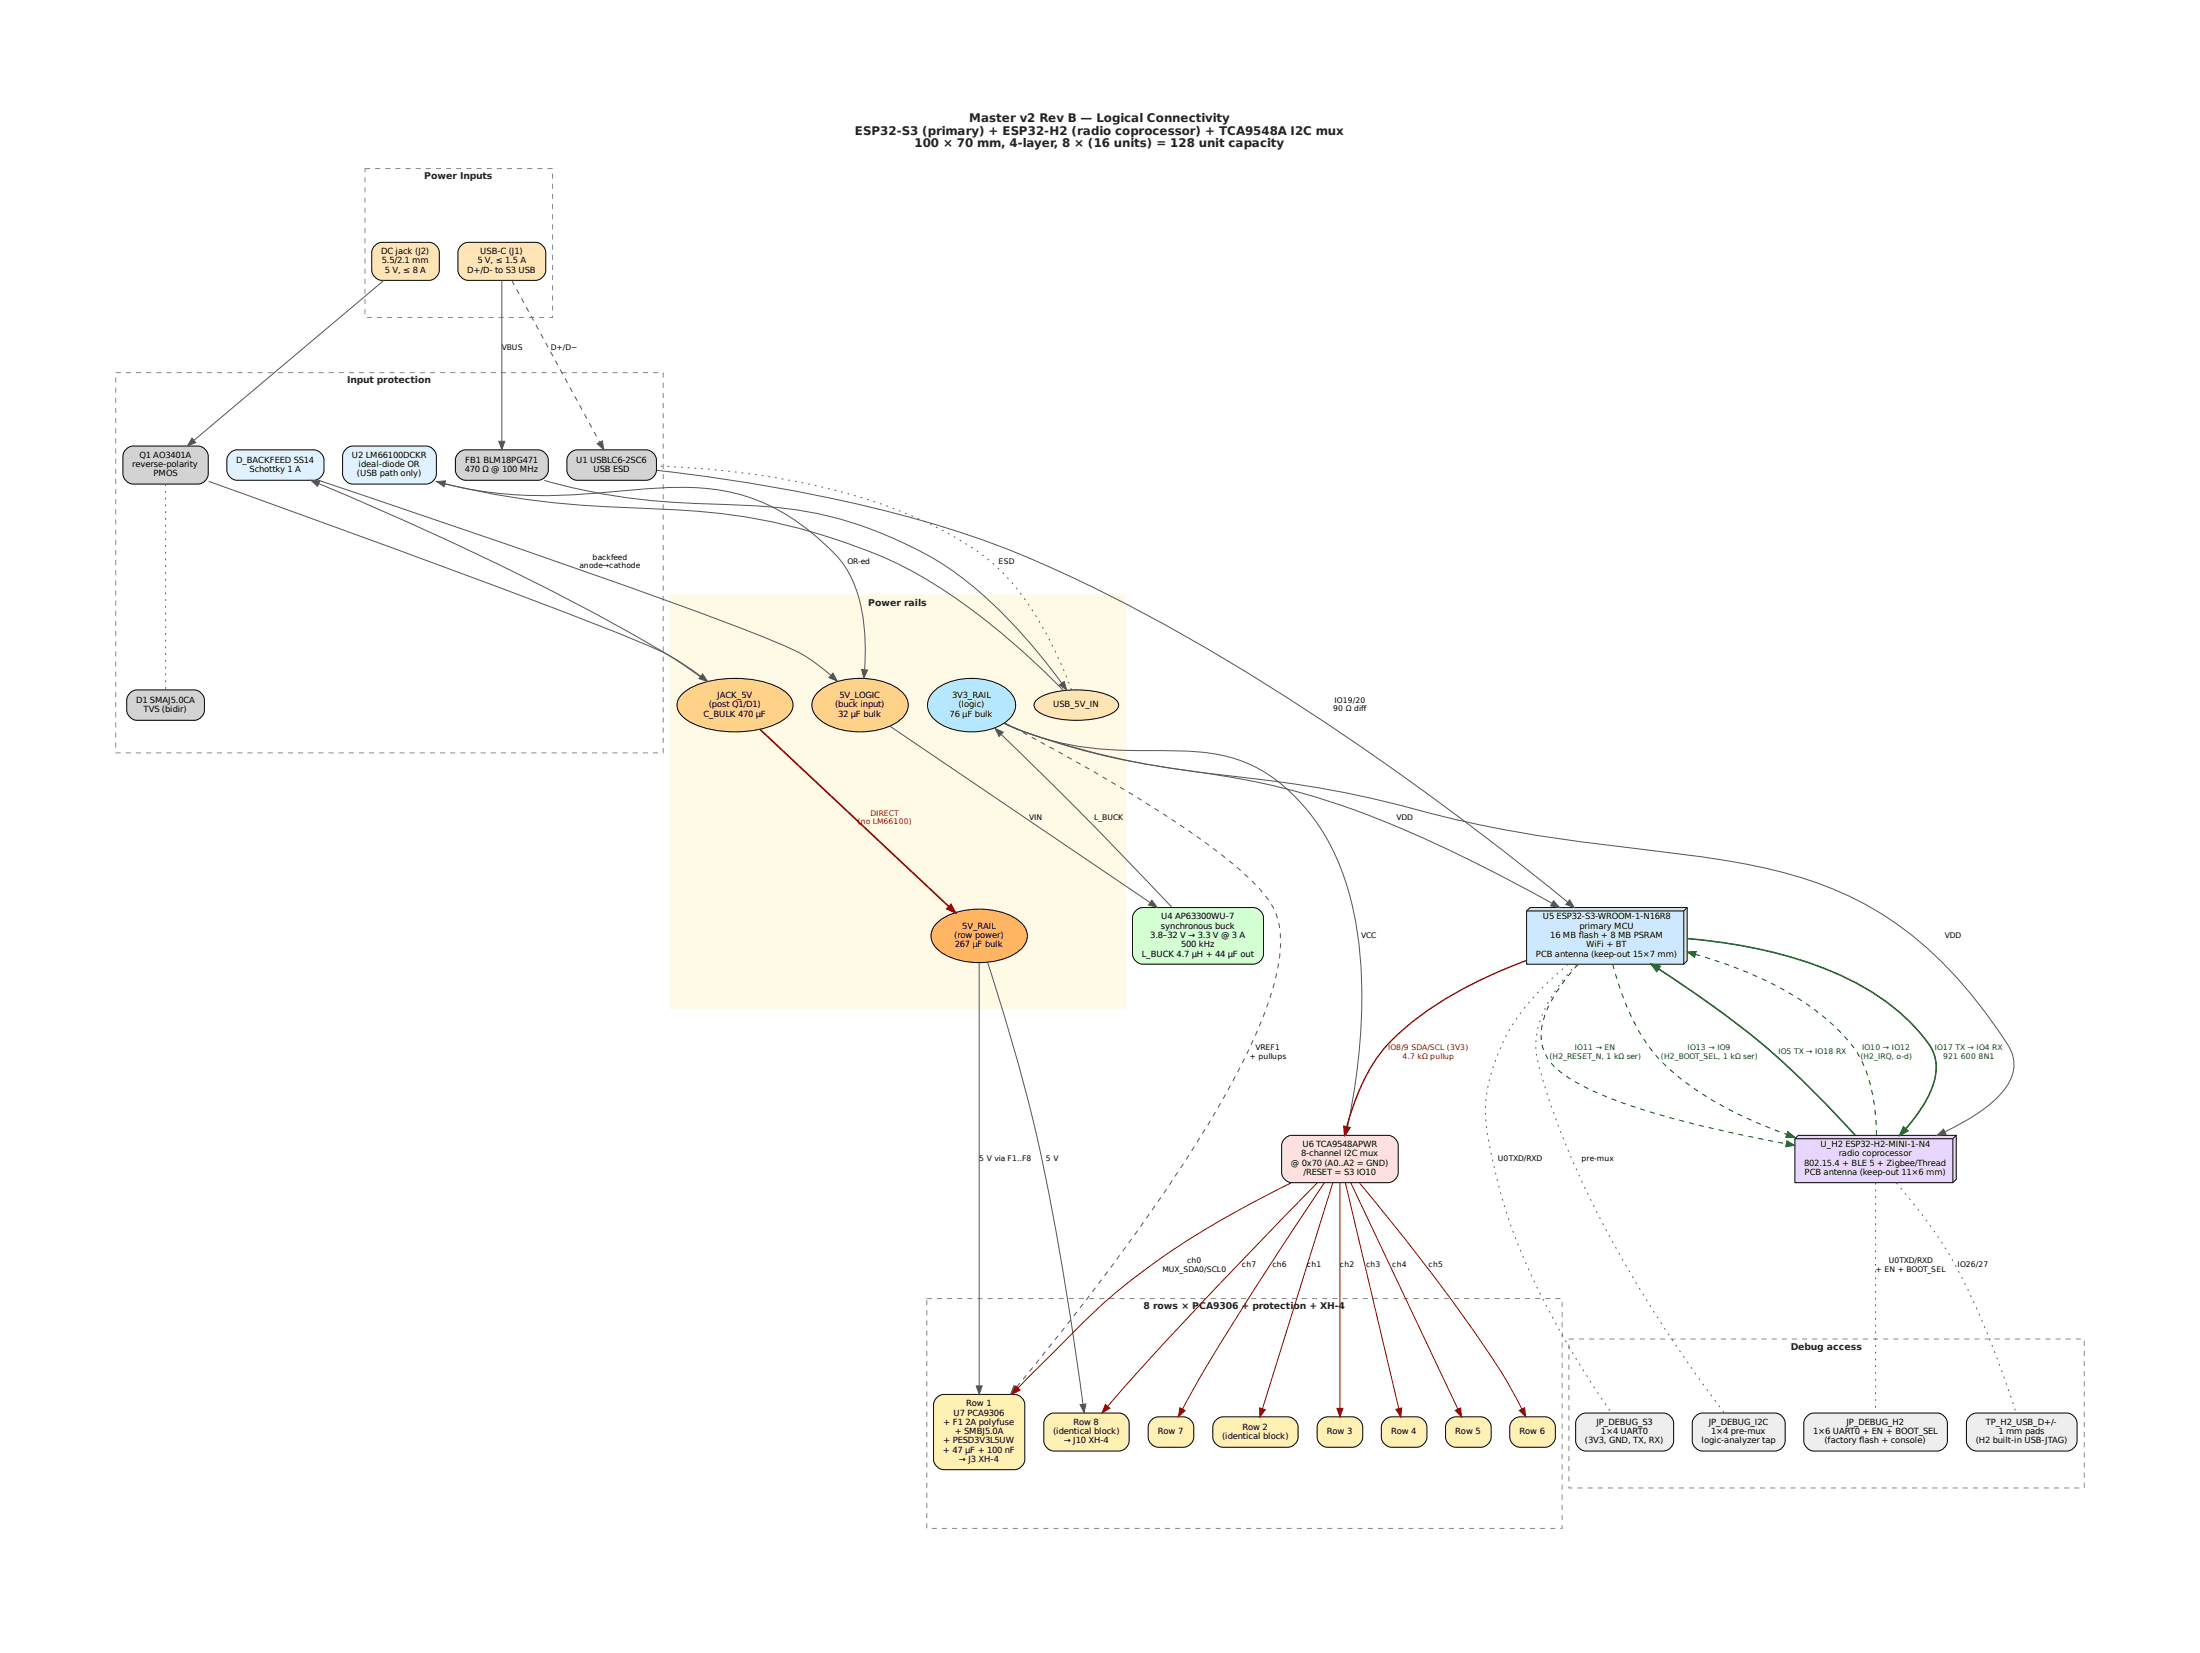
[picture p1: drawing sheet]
<svg xmlns="http://www.w3.org/2000/svg" width="356mm" height="267mm" viewBox="0 0 356 267" stroke-linecap="round" stroke-linejoin="round" font-family="sans-serif">
<g fill="#fff" stroke="#888" stroke-width=".16" stroke-dasharray=".8 .8" stroke-linecap="butt">
<path d="M59 27.2h30.3v24.1h-30.3z"/>
<path d="M18.7 60.2h88.5v61.4h-88.5z"/>
</g>
<path d="M108.3 96.1h73.6v66.9h-73.6z" fill="#fffae5" stroke="#fffae5" stroke-width=".16"/>
<g fill="#fff" stroke="#888" stroke-width=".16" stroke-dasharray=".8 .8" stroke-linecap="butt">
<path d="M149.8 209.8h102.7v37.1h-102.7z"/>
<path d="M253.6 216.3h83.3v24.1h-83.3z"/>
</g>
<path d="M74.5 39.7a1.7 1.7 0 0 1 1.5-.5h9.4a2.8 2.8 0 0 1 2.3 .5 2.02 2.02 0 0 1 .5 1.8v1.4a1.89 1.89 0 0 1-1.9 2.4h-9.5a2.81 2.81 0 0 1-2.3-.5 2.02 2.02 0 0 1-.5-1.9v-1.9a1.64 1.64 0 0 1 .5-1.3z" fill="#ffe4b5" stroke="#000" stroke-width=".16"/>
<path d="M74.1 73.2a1.67 1.67 0 0 1 1.4-.5h10.5a2.67 2.67 0 0 1 2.1 .5 3.1 3.1 0 0 1 .5 2.5 1.77 1.77 0 0 1-1.9 1.9h-10.4a2.67 2.67 0 0 1-2.2-.5 3.1 3.1 0 0 1-.5-2.5 1.67 1.67 0 0 1 .5-1.4z" fill="#d3d3d3" stroke="#000" stroke-width=".16"/>
<path d="M81.1 45.3v26" fill="none" stroke="#555" stroke-width=".16"/>
<path d="M80.6 71.3h1l-.5 1.4z" fill="#555" stroke="#555" stroke-width=".16"/>
<path d="M92.1 73.2a2.22 2.22 0 0 1 2.1-.5h9.3a2.16 2.16 0 0 1 2.4 .8 5.5 5.5 0 0 1 0 3.2 2.16 2.16 0 0 1-2.4 .9h-9.3a2.16 2.16 0 0 1-2.3-.9 5.4 5.4 0 0 1 0-3.2z" fill="#d3d3d3" stroke="#000" stroke-width=".16"/>
<path d="M82.7 45.3l14.2 26.1" fill="none" stroke="#555" stroke-width=".16" stroke-dasharray=".8 .8" stroke-linecap="butt"/>
<path d="M96.5 71.7l.9-.5 .2 1.5z" fill="#555" stroke="#555" stroke-width=".16"/>
<path d="M60.6 39.7a2.21 2.21 0 0 1 2.1-.5h5.7a2.15 2.15 0 0 1 2.4 .8l.2 .8v2.1a1.89 1.89 0 0 1-1.9 2.4h-6.4a2.15 2.15 0 0 1-2.4-.9l-.2-.7v-2.7a1.64 1.64 0 0 1 .5-1.3z" fill="#ffe4b5" stroke="#000" stroke-width=".16"/>
<path d="M20.4 72.6a1.69 1.69 0 0 1 1.4-.5h9.1a2.75 2.75 0 0 1 2.2 .5 2.03 2.03 0 0 1 .6 1.8v1.4a1.89 1.89 0 0 1-2 2.4h-9.1a2.75 2.75 0 0 1-2.2-.5 2.02 2.02 0 0 1-.5-1.9v-1.9a1.64 1.64 0 0 1 .5-1.3z" fill="#d3d3d3" stroke="#000" stroke-width=".16"/>
<path d="M62 45.3l-30.7 25.8" fill="none" stroke="#555" stroke-width=".16"/>
<path d="M31 70.8l.6 .7-1.3 .5z" fill="#555" stroke="#555" stroke-width=".16"/>
<path d="M167.6 113.1a9.1 9.1 0 0 1 5.1-1.6 14 14 0 0 1 7.2 1.2 1.29 1.29 0 0 1 .9 1.2 1.29 1.29 0 0 1-.9 1.3 14.7 14.7 0 0 1-9.4 .8 5.3 5.3 0 0 1-3.3-1.6l-.1-.5 .1-.4z" fill="#ffe4b5" stroke="#000" stroke-width=".16"/>
<path d="M88 77.6a99.8 99.8 0 0 0 26.1 3.8 106.2 106.2 0 0 1 17.5 1.5 63.9 63.9 0 0 1 23 9.7 83.8 83.8 0 0 1 17 17.8" fill="none" stroke="#555" stroke-width=".16"/>
<path d="M171.2 110.7l.8-.6 .4 1.4z" fill="#555" stroke="#555" stroke-width=".16"/>
<path d="M247.3 146.6h25.4v8.6l-.5 .6h-25.4v-8.6z" fill="#cde8ff" stroke="#000" stroke-width=".16"/>
<path d="M246.8 147.2h25.4M272.2 147.2v8.6M272.7 146.6l-.5 .6" fill="none" stroke="#000" stroke-width=".16"/>
<path d="M106.1 76a266 266 0 0 1 48.1 9.7 170.1 170.1 0 0 1 28.7 12.3 416.5 416.5 0 0 1 58.5 38.3l12 9.4" fill="none" stroke="#555" stroke-width=".16"/>
<path d="M253.7 145.4l.8 1.2-1.4-.5z" fill="#555" stroke="#555" stroke-width=".16"/>
<path d="M21 112a2.21 2.21 0 0 1 2.1-.5h7.3a2.15 2.15 0 0 1 2.4 .8 5.5 5.5 0 0 1 0 3.2 2.15 2.15 0 0 1-2.4 .9h-7.3a2.15 2.15 0 0 1-2.4-.9 5.5 5.5 0 0 1 0-3.2z" fill="#d3d3d3" stroke="#000" stroke-width=".16"/>
<path d="M26.8 78.2v33.2" fill="none" stroke="#555" stroke-width=".16" stroke-dasharray=".3 .8" stroke-linecap="butt"/>
<path d="M110.3 112.1a11.3 11.3 0 0 1 7.1-2.5 15.3 15.3 0 0 1 9.3 2 2.79 2.79 0 0 1 1.4 3 5.9 5.9 0 0 1-4.2 2.9 17.9 17.9 0 0 1-12.2-.7 3.8 3.8 0 0 1-2.3-2.9l.1-.6 .3-.6z" fill="#ffd28a" stroke="#000" stroke-width=".16"/>
<path d="M33.7 77.8l5.2 1.8a2246.9 2246.9 0 0 1 62.4 23.2l2.2 .9a38.7 38.7 0 0 1 9.8 5.5" fill="none" stroke="#555" stroke-width=".16"/>
<path d="M113.6 108.9l.8 1.2-1.4-.5z" fill="#555" stroke="#555" stroke-width=".16"/>
<path d="M55.9 72.6a1.68 1.68 0 0 1 1.4-.5h10.6a2.68 2.68 0 0 1 2.1 .5 2.03 2.03 0 0 1 .5 1.8v1.4a1.89 1.89 0 0 1-1.9 2.4h-10.6a2.68 2.68 0 0 1-2.1-.5 2.02 2.02 0 0 1-.5-1.9v-1.9a1.64 1.64 0 0 1 .5-1.3z" fill="#e0f2ff" stroke="#000" stroke-width=".16"/>
<path d="M132.1 111.9a10.4 10.4 0 0 1 8.2-2.2 9 9 0 0 1 5.6 2.2 2.83 2.83 0 0 1-.6 4.6 12.1 12.1 0 0 1-12.6 0 2.87 2.87 0 0 1-.6-4.6z" fill="#ffd28a" stroke="#000" stroke-width=".16"/>
<path d="M70.6 77.8a64.9 64.9 0 0 0 22.9 2.1l7.9-.7a62.1 62.1 0 0 1 14.5-.1 30.7 30.7 0 0 1 16.5 8 18.2 18.2 0 0 1 7.1 12.9l.4 4.3-.2 3.9" fill="none" stroke="#555" stroke-width=".16"/>
<path d="M139.3 108.2l.9 .1-.6 1.3z" fill="#555" stroke="#555" stroke-width=".16"/>
<path d="M37.2 73.2a1.69 1.69 0 0 1 1.4-.5h11a2.74 2.74 0 0 1 2.3 .5 3.1 3.1 0 0 1 .5 2.5 1.77 1.77 0 0 1-2 1.9h-11a2.74 2.74 0 0 1-2.2-.5 3.1 3.1 0 0 1-.5-2.5 1.67 1.67 0 0 1 .5-1.4z" fill="#e0f2ff" stroke="#000" stroke-width=".16"/>
<path d="M51.5 77.6a2178.5 2178.5 0 0 1 68.7 24l4.9 2a27.2 27.2 0 0 1 9.2 5.5M51.5 78.1a503.8 503.8 0 0 1 51.4 24.7 83.6 83.6 0 0 1 11.3 7.3M71.9 78.2a140.3 140.3 0 0 0 30.4 3.9 126.9 126.9 0 0 1 23.2 2.4 92.2 92.2 0 0 1 22.1 7.9 111.7 111.7 0 0 1 24.3 19.1" fill="none" stroke="#555" stroke-width=".16"/>
<g fill="#555" stroke="#555" stroke-width=".16">
<path d="M134.6 108.8l.7 1.2-1.3-.5z"/>
<path d="M70.6 77.8l1.4-.1-.2 .9z"/>
<path d="M50.3 77.6l1.4 .1-.4 .9z"/>
</g>
<path d="M173.2 111.5a59.9 59.9 0 0 0-9.2-16.9 31.5 31.5 0 0 0-9.8-7.9 85.3 85.3 0 0 0-27.1-9.2 145.2 145.2 0 0 0-21-2.2" fill="none" stroke="#555" stroke-width=".16" stroke-dasharray=".3 .8" stroke-linecap="butt"/>
<path d="M151.4 149.2a10.5 10.5 0 0 1 8.1-2.3 9 9 0 0 1 5.7 2.3 2.83 2.83 0 0 1-.6 4.5 12.1 12.1 0 0 1-12.6 0 2.87 2.87 0 0 1-.6-4.5z" fill="#ffb562" stroke="#000" stroke-width=".16"/>
<path d="M122.8 117.8l30.6 28.7" fill="none" stroke="#a00" stroke-width=".27"/>
<path d="M153.7 146.1l.7 1.3-1.3-.6z" fill="#a00" stroke="#a00" stroke-width=".27"/>
<path d="M183.6 147.1a1.69 1.69 0 0 1 1.4-.5h16.4a2.81 2.81 0 0 1 2.3 .5 2.17 2.17 0 0 1 .5 2.1v4a2.07 2.07 0 0 1-1.2 2.5l-17.2 .1a2.81 2.81 0 0 1-2.2-.5 2.17 2.17 0 0 1-.5-2.1v-4a2.54 2.54 0 0 1 .5-2.1z" fill="#d3ffd3" stroke="#000" stroke-width=".16"/>
<path d="M143.9 117.3l42 28.5" fill="none" stroke="#555" stroke-width=".16"/>
<path d="M186.2 145.4l.8 1.2-1.4-.4z" fill="#555" stroke="#555" stroke-width=".16"/>
<path d="M151.4 225.8a2.24 2.24 0 0 1 2.1-.5h9.5a2.64 2.64 0 0 1 2.1 .5 1.69 1.69 0 0 1 .5 1.4v7.5a2.79 2.79 0 0 1-.5 2.2 2.24 2.24 0 0 1-2.1 .5h-9.5a2.64 2.64 0 0 1-2.1-.5 1.7 1.7 0 0 1-.5-1.4v-7.5a2.78 2.78 0 0 1 .5-2.2z" fill="#fff0b3" stroke="#000" stroke-width=".16"/>
<path d="M158.3 155.6v68.3" fill="none" stroke="#555" stroke-width=".16"/>
<path d="M157.8 223.9h.9l-.4 1.4z" fill="#555" stroke="#555" stroke-width=".16"/>
<path d="M169.2 228.8a1.69 1.69 0 0 1 1.5-.5h9.1a2.75 2.75 0 0 1 2.2 .5 2.02 2.02 0 0 1 .5 1.9v1.3a1.89 1.89 0 0 1-1.9 2.4h-9.1a2.75 2.75 0 0 1-2.3-.5 2.02 2.02 0 0 1-.5-1.9v-1.9a1.64 1.64 0 0 1 .5-1.3z" fill="#fff0b3" stroke="#000" stroke-width=".16"/>
<path d="M159.6 155.5a311.6 311.6 0 0 1 12.6 52.4l2.8 18.9" fill="none" stroke="#555" stroke-width=".16"/>
<path d="M174.6 226.9l.9-.1-.3 1.4z" fill="#555" stroke="#555" stroke-width=".16"/>
<path d="M150.7 111.9a9 9 0 0 1 7.5-2.2 7.3 7.3 0 0 1 5.6 2.9 3 3 0 0 1-1 3.9 10.2 10.2 0 0 1-11.5 0 3 3 0 0 1-.6-4.6z" fill="#b5e7ff" stroke="#000" stroke-width=".16"/>
<path d="M162.3 116.9a106.6 106.6 0 0 0 29 7.5 124.5 124.5 0 0 1 39.2 11.2 283.7 283.7 0 0 1 20.4 10.3" fill="none" stroke="#555" stroke-width=".16"/>
<path d="M251.1 145.5l1 1.1-1.5-.2z" fill="#555" stroke="#555" stroke-width=".16"/>
<path d="M290.1 184l.6-.6h25.5v7.1l-.5 .6h-25.6z" fill="#e8d6ff" stroke="#000" stroke-width=".16"/>
<path d="M290.1 184h25.6M315.7 184v7.1M316.2 183.4l-.5 .6" fill="none" stroke="#000" stroke-width=".16"/>
<path d="M162.3 116.9l1.1 .5a136.4 136.4 0 0 0 36.1 8 180.5 180.5 0 0 1 29.6 5.5 220.6 220.6 0 0 0 34.4 6.1l4.4 .5a130.9 130.9 0 0 1 23.5 4.4 54.8 54.8 0 0 1 26.8 18.2l3.1 4.1 3.2 4.5a5.9 5.9 0 0 1-.6 7.5 27.9 27.9 0 0 1-9.5 6.6" fill="none" stroke="#555" stroke-width=".16"/>
<path d="M313.1 183.4l1.1-1 .4 .9z" fill="#555" stroke="#555" stroke-width=".16"/>
<path d="M207.7 183.9a1.7 1.7 0 0 1 1.4-.5h14.1a2.82 2.82 0 0 1 2.3 .5 2.13 2.13 0 0 1 .5 2v2.7a2.04 2.04 0 0 1-1.2 2.4l-14.8 .1a2.82 2.82 0 0 1-2.3-.5 2.13 2.13 0 0 1-.5-2v-2.7a2.49 2.49 0 0 1 .5-2z" fill="#ffe0e0" stroke="#000" stroke-width=".16"/>
<path d="M161.8 118.6l13.5 13.3 14.1 14.7M162.3 116.8a44.5 44.5 0 0 0 19.5 4.4l6.1 .1a37.4 37.4 0 0 1 12.9 1.7 27.7 27.7 0 0 1 13.4 12 45.9 45.9 0 0 1 5.6 19.2 96.7 96.7 0 0 1-2 27.8" fill="none" stroke="#555" stroke-width=".16"/>
<g fill="#555" stroke="#555" stroke-width=".16">
<path d="M217.3 182l1 .2-.8 1.2z"/>
<path d="M163.9 223.9l.7 .6-1.2 .7z"/>
<path d="M160.8 117.7l1.4 .6-.7 .7z"/>
</g>
<path d="M162.4 116.8l1.6 .8a284.3 284.3 0 0 1 30.3 18.2 56.2 56.2 0 0 1 9.8 8.4 11.3 11.3 0 0 1 2.8 9.4 41.9 41.9 0 0 1-3.5 12.5 156.8 156.8 0 0 1-14.9 26.1 433.7 433.7 0 0 1-24.2 32" fill="none" stroke="#555" stroke-width=".16" stroke-dasharray=".8 .8" stroke-linecap="butt"/>
<path d="M272.7 151.6a78.4 78.4 0 0 1 23.9 5.6 36.3 36.3 0 0 1 15.2 11.5 7.3 7.3 0 0 1 .3 7.5 24 24 0 0 1-4 6.1" fill="none" stroke="#006400" stroke-width=".25"/>
<path d="M307.7 182.1l.7 .6-1.3 .7z" fill="#006400" stroke="#006400" stroke-width=".25"/>
<path d="M255.1 155.8a24.8 24.8 0 0 0-5.6 8.8 7.3 7.3 0 0 0 2.8 8.6 39 39 0 0 0 11.6 5.6 190.1 190.1 0 0 0 24.8 6M260.7 155.8a38.2 38.2 0 0 0 6.8 14.6 46.8 46.8 0 0 0 17.1 11.2l4.2 1.7" fill="none" stroke="#006400" stroke-width=".16" stroke-dasharray=".8 .8" stroke-linecap="butt"/>
<g fill="#006400" stroke="#006400" stroke-width=".16">
<path d="M288.8 184.3l1.3 .7-1.4 .3z"/>
<path d="M289 182.8l1.1 .9h-1.4z"/>
</g>
<path d="M246.7 155.2a65.2 65.2 0 0 0-19.9 11.2 27.7 27.7 0 0 0-8.5 13.5l-.6 2.1" fill="none" stroke="#8b0000" stroke-width=".22"/>
<path d="M217.2 182l.9 .2-.8 1.2z" fill="#8b0000" stroke="#8b0000" stroke-width=".22"/>
<path d="M255.2 228.8a1.69 1.69 0 0 1 1.4-.5h11.2a2.75 2.75 0 0 1 2.2 .5 2.02 2.02 0 0 1 .5 1.9v1.3a1.89 1.89 0 0 1-1.9 2.4h-11.2a2.76 2.76 0 0 1-2.2-.5 2.02 2.02 0 0 1-.5-1.9v-1.9a1.64 1.64 0 0 1 .5-1.3z" fill="#eee" stroke="#000" stroke-width=".16"/>
<path d="M253.5 155.8a39.2 39.2 0 0 0-10.1 11.7 27.4 27.4 0 0 0-3.3 12.8 72.5 72.5 0 0 0 3.3 15.3 125.2 125.2 0 0 0 14.7 29.2l2.3 3.4" fill="none" stroke="#555" stroke-width=".16" stroke-dasharray=".3 .8" stroke-linecap="butt"/>
<path d="M274 228.8a1.67 1.67 0 0 1 1.4-.5h10.5a2.67 2.67 0 0 1 2.1 .5 2.02 2.02 0 0 1 .5 1.9v1.3a1.89 1.89 0 0 1-1.9 2.4h-10.4a2.67 2.67 0 0 1-2.2-.5 2.02 2.02 0 0 1-.5-1.9v-1.9a1.64 1.64 0 0 1 .5-1.3z" fill="#eee" stroke="#000" stroke-width=".16"/>
<path d="M254.8 155.8a25.3 25.3 0 0 0-6.2 10.3 10.9 10.9 0 0 0-.1 5.3 131 131 0 0 0 13.5 31.7 228.8 228.8 0 0 0 16.7 25.2" fill="none" stroke="#555" stroke-width=".16" stroke-dasharray=".3 .8" stroke-linecap="butt"/>
<path d="M268.1 156.5a140 140 0 0 1 27.2 22.1l4.6 4.8" fill="none" stroke="#006400" stroke-width=".25"/>
<path d="M266.9 155.8l1.4 .3-.5 .8z" fill="#006400" stroke="#006400" stroke-width=".25"/>
<path d="M303.3 183.4a28.3 28.3 0 0 0-2.6-12.5 26.4 26.4 0 0 0-7.9-8.2 61.5 61.5 0 0 0-18.7-8.5" fill="none" stroke="#006400" stroke-width=".16" stroke-dasharray=".8 .8" stroke-linecap="butt"/>
<path d="M272.7 153.8l1.5-.1-.3 .9z" fill="#006400" stroke="#006400" stroke-width=".16"/>
<path d="M292.1 228.8a1.69 1.69 0 0 1 1.4-.5h18.5a2.76 2.76 0 0 1 2.3 .5 2.02 2.02 0 0 1 .5 1.9v1.3a1.89 1.89 0 0 1-2 2.4h-18.5a2.77 2.77 0 0 1-2.2-.5 2.02 2.02 0 0 1-.5-1.9v-1.9a1.64 1.64 0 0 1 .5-1.3z" fill="#eee" stroke="#000" stroke-width=".16"/>
<path d="M303.2 191.1v37.2" fill="none" stroke="#555" stroke-width=".16" stroke-dasharray=".3 .8" stroke-linecap="butt"/>
<path d="M318.4 228.8a1.68 1.68 0 0 1 1.4-.5h13.2a2.74 2.74 0 0 1 2.2 .5 2.02 2.02 0 0 1 .5 1.9v1.3a1.89 1.89 0 0 1-1.9 2.4h-13.2a2.74 2.74 0 0 1-2.2-.5 2.02 2.02 0 0 1-.6-1.9v-1.9a1.64 1.64 0 0 1 .6-1.3z" fill="#eee" stroke="#000" stroke-width=".16"/>
<path d="M306.5 191.1a75 75 0 0 1 13.9 22.4 174.4 174.4 0 0 1 5.5 14.8" fill="none" stroke="#555" stroke-width=".16" stroke-dasharray=".3 .8" stroke-linecap="butt"/>
<path d="M208.7 191.1a140 140 0 0 0-29.4 18.6l-4.3 4-10.4 10.5" fill="none" stroke="#8b0000" stroke-width=".16"/>
<path d="M164.2 223.9l.7 .7-1.3 .6z" fill="#8b0000" stroke="#8b0000" stroke-width=".16"/>
<path d="M196.5 229.4a1.69 1.69 0 0 1 1.5-.5h9.1a2.75 2.75 0 0 1 2.2 .5 3.1 3.1 0 0 1 .5 2.5 1.77 1.77 0 0 1-1.9 1.9h-9.1a2.75 2.75 0 0 1-2.3-.5 3.1 3.1 0 0 1-.5-2.5 1.66 1.66 0 0 1 .5-1.4z" fill="#fff0b3" stroke="#000" stroke-width=".16"/>
<path d="M215.4 191.1l-11.3 36.5" fill="none" stroke="#8b0000" stroke-width=".16"/>
<path d="M203.6 227.5l.9 .2-.8 1.2z" fill="#8b0000" stroke="#8b0000" stroke-width=".16"/>
<path d="M213.4 229.4a2.08 2.08 0 0 1 1.9-.5h2.5a1.99 1.99 0 0 1 2.5 2.5 2 2 0 0 1-2.5 2.4h-2.5a2 2 0 0 1-2.4-2.4 2.43 2.43 0 0 1 .5-2z" fill="#fff0b3" stroke="#000" stroke-width=".16"/>
<path d="M216.6 191.1v36.4" fill="none" stroke="#8b0000" stroke-width=".16"/>
<path d="M216.1 227.5h1l-.5 1.4z" fill="#8b0000" stroke="#8b0000" stroke-width=".16"/>
<path d="M223.8 229.4a2.08 2.08 0 0 1 1.9-.5h2.5a1.99 1.99 0 0 1 2.4 2.5 2 2 0 0 1-2.4 2.4h-2.5a2 2 0 0 1-2.4-2.4 2.43 2.43 0 0 1 .5-2z" fill="#fff0b3" stroke="#000" stroke-width=".16"/>
<path d="M217.5 191.1l8.6 36.4" fill="none" stroke="#8b0000" stroke-width=".16"/>
<path d="M225.6 227.7l1-.2-.2 1.4z" fill="#8b0000" stroke="#8b0000" stroke-width=".16"/>
<path d="M234.2 229.4a2.08 2.08 0 0 1 1.9-.5h2.5a2 2 0 0 1 2.4 2.5 2 2 0 0 1-2.4 2.4h-2.5a2 2 0 0 1-2.4-2.4 2.43 2.43 0 0 1 .5-2z" fill="#fff0b3" stroke="#000" stroke-width=".16"/>
<path d="M218.3 191.1l17.3 36.5" fill="none" stroke="#8b0000" stroke-width=".16"/>
<path d="M235.2 227.9l.9-.4 .1 1.4z" fill="#8b0000" stroke="#8b0000" stroke-width=".16"/>
<path d="M244.5 229.4a2.08 2.08 0 0 1 2-.5h2.5a1.99 1.99 0 0 1 2.4 2.5 2 2 0 0 1-2.4 2.4h-2.5a2 2 0 0 1-2.5-2.4 2.43 2.43 0 0 1 .5-2z" fill="#fff0b3" stroke="#000" stroke-width=".16"/>
<path d="M219.8 191.1a312.6 312.6 0 0 1 23.7 31.9l2.5 4.6" fill="none" stroke="#8b0000" stroke-width=".16"/>
<path d="M245.6 227.9l.8-.5 .2 1.5z" fill="#8b0000" stroke="#8b0000" stroke-width=".16"/>
<path d="M186.1 229.4a2.08 2.08 0 0 1 1.9-.5h2.5a1.99 1.99 0 0 1 2.5 2.5 2 2 0 0 1-2.5 2.4h-2.5a2 2 0 0 1-2.4-2.4 2.43 2.43 0 0 1 .5-2z" fill="#fff0b3" stroke="#000" stroke-width=".16"/>
<path d="M212.9 191.1l-2 2.1a801.5 801.5 0 0 0-31.9 34M214.1 191.1a560.8 560.8 0 0 0-21.7 34.3l-1.3 2.3" fill="none" stroke="#8b0000" stroke-width=".16"/>
<g fill="#8b0000" stroke="#8b0000" stroke-width=".16">
<path d="M190.7 227.4l.9 .5-1.1 1z"/>
<path d="M178.7 226.9l.7 .6-1.3 .7z"/>
</g>
<g font-size="1.9" fill="#222">
<text x="138.2" y="21.7">ESP32-S3 (primary) + ESP32-H2 (radio coprocessor) + TCA9548A I2C mux</text>
<text x="147.8" y="23.8">100 × 70 mm, 4-layer, 8 × (16 units) = 128 unit capacity</text>
<text x="156.6" y="19.7">Master v2 Rev B — Logical Connectivity</text>
</g>
<g font-size="1.5" fill="#222">
<text x="68.6" y="29">Power Inputs</text>
<text x="56.1" y="61.9">Input protection</text>
<text x="140.3" y="97.9">Power rails</text>
<text x="184.8" y="211.5">8 rows × PCA9306 + protection + XH-4</text>
<text x="289.4" y="218.1">Debug access</text>
</g>
<g font-size="1.4">
<text x="61.6" y="41.1">DC jack (J2)</text>
<text x="77.6" y="41.1">USB-C (J1)</text>
<text x="61.7" y="42.6">5.5/2.1 mm</text>
<text x="62.2" y="44.1">5 V, ≤ 8 A</text>
<text x="75.5" y="44.1">D+/D- to S3 USB</text>
<text x="77.2" y="42.6">5 V, ≤ 1.5 A</text>
<text x="21.4" y="75.5">reverse-polarity</text>
<text x="22.5" y="74">Q1 AO3401A</text>
<text x="24.8" y="77">PMOS</text>
<text x="38.2" y="74.7">D_BACKFEED SS14</text>
<text x="40.4" y="76.2">Schottky 1 A</text>
<text x="56.9" y="74">U2 LM66100DCKR</text>
<text x="57.7" y="77">(USB path only)</text>
<text x="58" y="75.5">ideal-diode OR</text>
<text x="75.1" y="76.2">470 Ω @ 100 MHz</text>
<text x="75.2" y="74.7">FB1 BLM18PG471</text>
<text x="93.1" y="74.7">U1 USBLC6-2SC6</text>
<text x="95.9" y="76.2">USB ESD</text>
<text x="22" y="113.5">D1 SMAJ5.0CA</text>
<text x="115.9" y="112.8">JACK_5V</text>
<text x="135.7" y="112.8">5V_LOGIC</text>
<text x="153.9" y="112.8">3V3_RAIL</text>
<text x="23.2" y="115">TVS (bidir)</text>
<text x="113.7" y="115.8">C_BULK 470 µF</text>
<text x="114.6" y="114.3">(post Q1/D1)</text>
<text x="135" y="114.3">(buck input)</text>
<text x="135.5" y="115.8">32 µF bulk</text>
<text x="153.5" y="115.8">76 µF bulk</text>
<text x="154.9" y="114.3">(logic)</text>
<text x="170.2" y="114.3">USB_5V_IN</text>
<text x="187.7" y="148.5">U4 AP63300WU-7</text>
<text x="249.4" y="148.5">U5 ESP32-S3-WROOM-1-N16R8</text>
<text x="154.2" y="151.5">(row power)</text>
<text x="154.3" y="153">267 µF bulk</text>
<text x="155.5" y="150">5V_RAIL</text>
<text x="184.6" y="154.5">L_BUCK 4.7 µH + 44 µF out</text>
<text x="185.9" y="151.5">3.8–32 V → 3.3 V @ 3 A</text>
<text x="187.6" y="150">synchronous buck</text>
<text x="190.9" y="153">500 kHz</text>
<text x="248.3" y="154.5">PCB antenna (keep-out 15×7 mm)</text>
<text x="250.6" y="151.5">16 MB fl ash + 8 MB PSRAM</text>
<text x="255.3" y="150">primary MCU</text>
<text x="256.4" y="153">WiFi + BT</text>
<text x="210.5" y="185.3">U6 TCA9548APWR</text>
<text x="294.3" y="185.3">U_H2 ESP32-H2-MINI-1-N4</text>
<text x="208.7" y="188.3">@ 0x70 (A0..A2 = GND)</text>
<text x="210.3" y="186.8">8-channel I2C mux</text>
<text x="210.7" y="189.8">/RESET = S3 IO10</text>
<text x="291.6" y="188.3">802.15.4 + BLE 5 + Zigbee/Thread</text>
<text x="291.7" y="189.8">PCB antenna (keep-out 11×6 mm)</text>
<text x="297.2" y="186.8">radio coprocessor</text>
<text x="156.2" y="227.2">Row 1</text>
<text x="152.5" y="230.2">+ F1 2A polyfuse</text>
<text x="152.5" y="233.2">+ PESD3V3L5UW</text>
<text x="154.1" y="228.7">U7 PCA9306</text>
<text x="154.3" y="231.7">+ SMBJ5.0A</text>
<text x="170.2" y="231.7">(identical block)</text>
<text x="171.9" y="233.2">→ J10 XH-4</text>
<text x="173.5" y="230.2">Row 8</text>
<text x="187.2" y="231.7">Row 7</text>
<text x="197.5" y="232.4">(identical block)</text>
<text x="200.8" y="230.9">Row 2</text>
<text x="214.5" y="231.7">Row 3</text>
<text x="224.8" y="231.7">Row 4</text>
<text x="235.2" y="231.7">Row 5</text>
<text x="245.6" y="231.7">Row 6</text>
<text x="256.2" y="233.2">(3V3, GND, TX, RX)</text>
<text x="258" y="230.2">JP_DEBUG_S3</text>
<text x="258.8" y="231.7">1×4 UART0</text>
<text x="275" y="233.2">logic-analyzer tap</text>
<text x="276.2" y="230.2">JP_DEBUG_I2C</text>
<text x="276.6" y="231.7">1×4 pre-mux</text>
<text x="293.1" y="231.7">1×6 UART0 + EN + BOOT_SEL</text>
<text x="294.9" y="233.2">(factory fl ash + console)</text>
<text x="298.4" y="230.2">JP_DEBUG_H2</text>
<text x="319.3" y="233.2">(H2 built-in USB-JTAG)</text>
<text x="321" y="230.2">TP_H2_USB_D+/-</text>
<text x="323" y="231.7">1 mm pads</text>
<text x="152.4" y="234.7">+ 47 µF + 100 nF</text>
<text x="155" y="236.2">→ J3 XH-4</text>
</g>
<g font-size="1.2">
<text x="81.1" y="56.6">VBUS</text>
<text x="89" y="56.6">D+/D−</text>
<text x="93.7" y="91.8">anode→cathode</text>
<text x="95.8" y="90.5">backfeed</text>
<text x="137" y="91.1">OR-ed</text>
<text x="161.4" y="91.1">ESD</text>
<text x="215.7" y="113.5">IO19/20</text>
<text x="215.5" y="114.9">90 Ω diff</text>
<text x="166.3" y="132.5">VIN</text>
<text x="176.8" y="132.5">L_BUCK</text>
<text x="225.7" y="132.5">VDD</text>
<text x="220" y="151.5">VCC</text>
<text x="314.4" y="151.5">VDD</text>
<text x="202" y="171">+ pullups</text>
<text x="202.9" y="169.7">VREF1</text>
<text x="158.3" y="187.5">5 V via F1..F8</text>
<text x="169.1" y="187.5">5 V</text>
<text x="242.1" y="187.5">U0TXD/RXD</text>
<text x="255.6" y="187.5">pre-mux</text>
<text x="187.9" y="205.4">MUX_SDA0/SCL0</text>
<text x="191.9" y="204.1">ch0</text>
<text x="200.7" y="204.8">ch7</text>
<text x="205.7" y="204.8">ch6</text>
<text x="211.3" y="204.8">ch1</text>
<text x="216.6" y="204.8">ch2</text>
<text x="220.8" y="204.8">ch3</text>
<text x="225" y="204.8">ch4</text>
<text x="230.9" y="204.8">ch5</text>
<text x="303.2" y="205.4">+ EN + BOOT_SEL</text>
<text x="305.3" y="204.1">U0TXD/RXD</text>
<text x="316.4" y="204.8">IO26/27</text>
</g>
<g font-size="1.2" fill="#a00">
<text x="140.7" y="131.8">DIRECT</text>
<text x="138.6" y="133.2">(no LM66100)</text>
</g>
<g font-size="1.2" fill="#8b0000">
<text x="224.4" y="169.7">IO8/9 SDA/SCL (3V3)</text>
<text x="226.7" y="171">4.7 kΩ pullup</text>
</g>
<g font-size="1.2" fill="#006400">
<text x="250.4" y="171">(H2_RESET_N, 1 kΩ ser)</text>
<text x="254.5" y="169.7">IO11 → EN</text>
<text x="268.5" y="171">(H2_BOOT_SEL, 1 kΩ ser)</text>
<text x="272.8" y="169.7">IO13 → IO9</text>
<text x="287.5" y="170.3">IO5 TX → IO18 RX</text>
<text x="300.7" y="171">(H2_IRQ, o-d)</text>
<text x="301" y="169.7">IO10 → IO12</text>
<text x="312.7" y="169.7">IO17 TX → IO4 RX</text>
<text x="314.1" y="171">921 600 8N1</text>
</g>
</svg>
